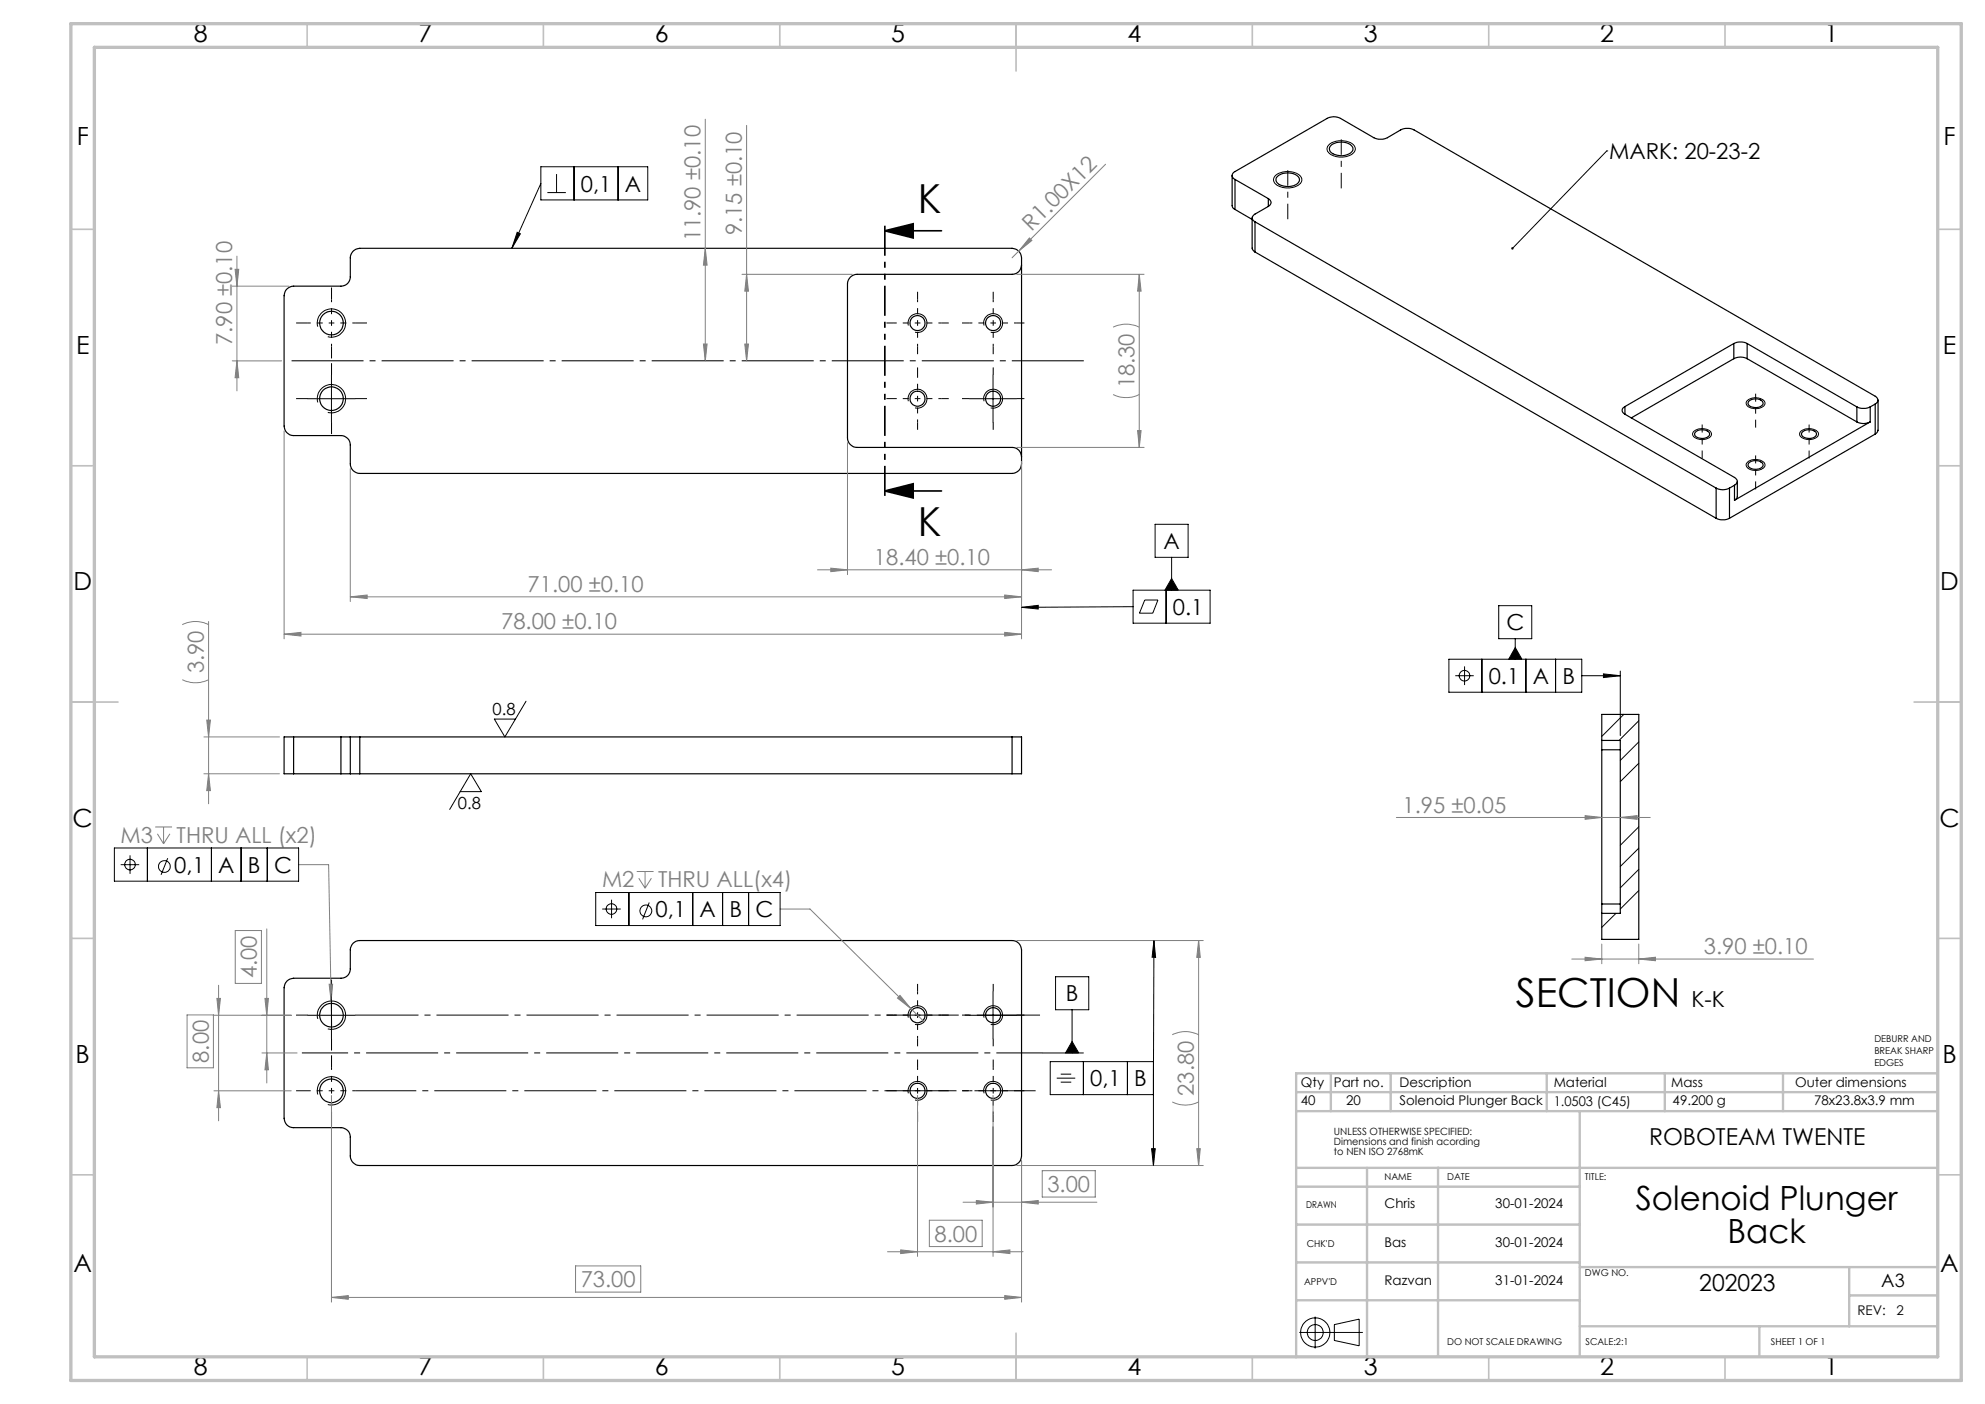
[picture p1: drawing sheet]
<svg xmlns="http://www.w3.org/2000/svg" width="420mm" height="297mm" viewBox="0 0 420 297" stroke-linecap="round" stroke-linejoin="round" font-family="sans-serif">
<g fill="none" stroke="#000" stroke-width=".25">
<path d="M260.7 37.1v6.4a.87 .87 0 0 0 .6 .8M261.3 38a.87 .87 0 0 1-.6-.9 .87 .87 0 0 1 .6-.8l19.5-11.3a3 3 0 0 1 2.8 0l7.1 4.1a3.4 3.4 0 0 0 2.8 0l2.9-1.6a3.3 3.3 0 0 1 2.8 0l97.6 56.3a.87 .87 0 0 1 .6 .8 .87 .87 0 0 1-.6 .9M261.3 38l7.1 4M261.3 38v6.3M270.3 37.3a3.4 3.4 0 0 1 4.6 .4 1.37 1.37 0 0 1-1.2 1.6 3.5 3.5 0 0 1-3.6-.8 .92 .92 0 0 1 .2-1.2zM281.6 30.8a3.4 3.4 0 0 1 4.6 .3 1.32 1.32 0 0 1-1.2 1.6 3.5 3.5 0 0 1-3.6-.7 .91 .91 0 0 1 .2-1.2zM216.1 56.1a1.99 1.99 0 0 1-2 1.9h-32.8a2.05 2.05 0 0 0-2 2v32.6a2.05 2.05 0 0 0 2 2h32.8a1.99 1.99 0 0 1 2 2.1M261.3 44.3l3.6 2.1M264.9 46.1v6.4l.2 .4 .4 .4M265.5 46.9l97.6 56.4M265.5 46.9v6.4M265.5 53.3l97.6 56.3"/>
<path d="M268.4 43.7l-2.9 1.6a.85 .85 0 0 0-.6 .8 .85 .85 0 0 0 .6 .8M268.4 42a.87 .87 0 0 1 .6 .8 .87 .87 0 0 1-.6 .9M268.4 42v1.7M60.7 61.1l.6-.4 .8-.2h10a1.93 1.93 0 0 0 2-1.9v-4.1a2.05 2.05 0 0 1 2-2h138a2.05 2.05 0 0 1 2 2v43.6a2.05 2.05 0 0 1-2 2.1h-138a2.05 2.05 0 0 1-2-2.1v-3.9a1.99 1.99 0 0 0-2-2.1h-10a2.05 2.05 0 0 1-2-2v-27.6l.2-.7zM366.9 72.7a3.3 3.3 0 0 1 2.8 0M366.9 75.9a3 3 0 0 1 2.8 0M366.9 72.7l-23.1 13.3M366.9 75.9l-21.7 12.5M366.9 72.7v3.2M369.7 72.7l23.2 13.4M369.7 75.9l23.2 13.3M369.7 72.7v3.2"/>
<path d="M343.8 86a.85 .85 0 0 0-.6 .8 .85 .85 0 0 0 .6 .8M343.8 87.6l23.2 13.4a.87 .87 0 0 1 .6 .8 .87 .87 0 0 1-.6 .9M343.8 86v1.6M358.7 91.4a2.14 2.14 0 0 1 3 .2 1.09 1.09 0 0 1-1.3 1.1h-.8a.81 .81 0 0 1-.9-.4 .81 .81 0 0 1 0-.9zM370 98a2.14 2.14 0 0 1 3 .1 1.05 1.05 0 0 1-1.3 1.2l-.8-.1a.87 .87 0 0 1-.9-1.2zM370 84.9a2.14 2.14 0 0 1 3 .2 1.09 1.09 0 0 1-1.3 1.1l-.8-.1a.84 .84 0 0 1-.9-.3 .84 .84 0 0 1 0-.9zM381.3 91.4a2.14 2.14 0 0 1 3 .2 1.09 1.09 0 0 1-1.3 1.1h-.8a.84 .84 0 0 1-.8-.4 .84 .84 0 0 1-.1-.9zM392.9 86.1a3.3 3.3 0 0 0 2.8 0M392.9 89.2a3 3 0 0 0 2.8 0M392.9 86.1v3.1M395.7 89.2l-28.7 16.6M395.7 86.1v3.1"/>
<path d="M396.8 85.5l-1.1 .6M396.8 85.5v6.3M396.8 91.8l-30.9 17.8M397.4 84.6v6.4l-.2 .4-.4 .4M363.1 109.6a3.3 3.3 0 0 0 2.8 0M363.1 103.3a3 3 0 0 0 2.8 0M363.1 103.3v6.3M365.9 103.3v6.3M367 102.7l-1.1 .6M367 102.7v3.1M367.6 101.8v3.2l-.2 .4-.4 .4M62.1 155.9h-2v7.8h2"/>
<path d="M62.1 155.9h10M62.1 155.9v7.8M72.1 155.9h2M72.1 155.9v7.8M74.1 155.9h2M74.1 155.9v7.8M76.1 155.9v7.8M76.1 155.9h138M214.1 155.9h2v7.8h-2M214.1 155.9v7.8M338.9 156.6v2M338.9 156.6v-5.5h7.8v47.6h-7.8v-5.5"/>
<path d="M338.9 158.6v32.6M338.9 156.6h3.9v36.6h-3.9M338.9 158.6h3.9M62.1 163.7h10M72.1 163.7h2M74.1 163.7h2M76.1 163.7h138M338.9 191.2v2M338.9 191.2h3.9M60.7 207.5l.6-.4 .8-.2h10a1.93 1.93 0 0 0 2-1.9v-4.1a1.99 1.99 0 0 1 2-1.9h138a1.99 1.99 0 0 1 2 1.9v43.6a2.05 2.05 0 0 1-2 2.1h-138a2.05 2.05 0 0 1-2-2.1v-3.9a1.99 1.99 0 0 0-2-2.1h-10a1.99 1.99 0 0 1-2-1.9v-27.7l.2-.7z"/>
<circle cx="70.1" cy="68.3" r="2.5"/>
<circle cx="194.1" cy="68.3" r="1.6"/>
<circle cx="210.1" cy="68.3" r="1.6"/>
<circle cx="70.1" cy="84.3" r="2.51"/>
<circle cx="194.1" cy="84.4" r="1.6"/>
<circle cx="210.1" cy="84.4" r="1.6"/>
<circle cx="70.1" cy="214.8" r="2.5"/>
<circle cx="194.1" cy="214.8" r="1.61"/>
<circle cx="210.1" cy="214.8" r="1.61"/>
<circle cx="70.1" cy="230.8" r="2.51"/>
<circle cx="194.1" cy="230.8" r="1.6"/>
<circle cx="210.1" cy="230.8" r="1.6"/>
</g>
<g fill="none" stroke="#000" stroke-width=".21">
<path d="M114.4 35.3h22.7v7h-22.7zM114.4 38.8l-6.1 13.7M117.8 36.8v3.9M121.5 35.3v7M130.8 35.3v7M269.9 37.1a4.1 4.1 0 0 1 5.4 .4 1.55 1.55 0 0 1-1.3 2 3.9 3.9 0 0 1-4.4-1 1.13 1.13 0 0 1 .3-1.4zM281.1 30.7a4.2 4.2 0 0 1 5.5 .2 1.47 1.47 0 0 1-1.3 2.1 3.9 3.9 0 0 1-4.4-1l-.1-.6zM340 31.9l-20 20.7M340 31.9h.1M109.4 49.1l.7 .4-1.8 3zM115.8 40.7h3.9M67.2 69.1a2.99 2.99 0 0 1 2.7-3.8 2.99 2.99 0 0 1 3.2 3.3 2.99 2.99 0 0 1-3.7 2.6"/>
<path d="M70.1 79.3v10.1M192.2 68.9a2 2 0 0 1 1.8-2.6 2 2 0 0 1 2.1 2.2 2 2 0 0 1-2.5 1.8M208.2 68.9a2 2 0 0 1 1.8-2.6 2 2 0 0 1 2.1 2.2 2 2 0 0 1-2.5 1.8M210.1 79.3v10.1M65.1 84.3h10M67.2 85.1a2.99 2.99 0 0 1 2.7-3.7 2.99 2.99 0 0 1 3.2 3.2 2.99 2.99 0 0 1-3.7 2.6M192.2 84.9a2 2 0 0 1 1.8-2.5 2 2 0 0 1 2.1 2.1 2 2 0 0 1-2.5 1.8M205.1 84.3h10M208.2 84.9a2 2 0 0 1 1.8-2.5 2 2 0 0 1 2.1 2.1 2 2 0 0 1-2.5 1.8M358.3 91.3a2.68 2.68 0 0 1 3.8 .2v.1a1.19 1.19 0 0 1-1.3 1.3 2.23 2.23 0 0 1-2.7-1zM369.6 84.8a2.6 2.6 0 0 1 3.8 .3 1.42 1.42 0 0 1-1.7 1.3 1.9 1.9 0 0 1-2.2-1.1zM369.6 97.9a2.72 2.72 0 0 1 3.8 .1 1.1 1.1 0 0 1-1.1 1.4 2.33 2.33 0 0 1-2.8-.9z"/>
<path d="M381 91.2a2.69 2.69 0 0 1 3.7 .4 1.48 1.48 0 0 1-1.7 1.4 1.97 1.97 0 0 1-2.2-1.2zM244.4 110.9h7v7h-7zM247.9 117.9v6.9M216.1 128.5l3.6-.4v.7zM239.7 124.8h16.3v7h-16.3zM239.7 128.3l-23.6 .2M242.2 126.9h2.8l-1.1 2.8h-2.8zM246.7 124.8v7M247.9 122.4l1.4 2.4h-2.8zM306.6 139.4h28.1v7h-28.1zM313.5 139.4v7M317.1 128.1h7v7h-7z"/>
<path d="M320.6 137l1.4 2.4h-2.8zM320.6 135.1v4.3M322.9 139.4v7M329.1 139.4v7M111.3 148.3l-4.5 7.6-2.2-3.8h4.4M307.9 142.9h3.9M309.9 141v3.9M334.7 142.9h8.1M339.3 142.6l3.5 .3-3.5 .4zM342.8 142v13.6M343.6 151.1l-4.7 4.7M346.7 152.5l-4.1 4.1"/>
<path d="M346.7 156.9l-3.9 4M24.2 179.4h39v7h-39zM31.2 179.4v7M44.7 179.4v7M51 179.4v7M56.6 179.4v7M97.4 167.5h4.4l-2.2-3.8-4.5 7.5M346.7 174.9l-3.9 3.9M346.7 179.4l-3.9 3.9M346.7 161.5l-3.9 3.8M25.5 182.9h4M27.5 180.9v4"/>
<path d="M35.5 181.5l-1.4 3.6M126 188.8h39.1v7h-39.1zM127.4 192.3h3.9M129.4 190.3v3.9M133.1 188.8v7M137.4 190.9l-1.4 3.6M146.6 188.8v7M152.9 188.8v7M158.4 188.8v7M244.2 199l-.1 29.1M244.2 199l.3 3.5h-.7zM341.9 193.2l-3 3"/>
<path d="M346.7 183.9l-3.9 3.9M346.7 188.4l-3.9 3.9M65.1 214.8h10M67.2 215.5a3 3 0 0 1 2.7-3.7 3 3 0 0 1 3.2 3.2 3 3 0 0 1-3.7 2.7M70.1 209.8v9.9M192.2 215.3a2 2 0 0 1 1.8-2.6 2 2 0 0 1 2.1 2.2 2 2 0 0 1-2.5 1.8M205.1 214.8h10M208.2 215.3a2 2 0 0 1 1.8-2.6 2 2 0 0 1 2.1 2.2 2 2 0 0 1-2.5 1.8M210.1 209.8v9.9M223.3 206.6h7.1v7h-7.1zM226.8 213.6v9.1M67.2 231.5a2.99 2.99 0 0 1 2.7-3.7 2.99 2.99 0 0 1 3.2 3.2 2.99 2.99 0 0 1-3.7 2.6"/>
<path d="M192.2 231.3a2 2 0 0 1 1.8-2.5 2 2 0 0 1 2.1 2.1 2 2 0 0 1-2.5 1.8M208.2 231.3a2 2 0 0 1 1.8-2.5 2 2 0 0 1 2.1 2.1 2 2 0 0 1-2.5 1.8M220.6 222.7h8.6M223.6 228.1h3.9M224.4 227.2h2.3M224.4 228.9h2.3M226.8 220.3l1.4 2.4h-2.7zM229.2 224.6v7M238.5 224.6v7M244.1 231.6h-21.9v-7h21.9v22M243.7 243h.7l-.3 3.6zM278.3 278.5v6.8"/>
<path d="M274.9 281.9h13.5M282.3 280.2l5.3-1.2v5.7l-5.3-1.1z"/>
<circle cx="309.9" cy="142.9" r="1.12"/>
<circle cx="27.5" cy="182.9" r="1.12"/>
<circle cx="34.8" cy="183.3" r="1.24"/>
<circle cx="129.4" cy="192.3" r="1.12"/>
<circle cx="136.7" cy="192.7" r="1.24"/>
<circle cx="278.3" cy="281.9" r="1.68"/>
<circle cx="278.3" cy="281.9" r="3.1"/>
</g>
<g fill="none" stroke="#808080" stroke-width=".21">
<path d="M149.2 25.2v51.1M158 26.5v49.8M233.9 34.7l-19.8 19.8M49.7 57h.8l-.4 3.5zM50.1 54.2v28.5M149.2 52.5l.4 3.6h-.8zM157 58h23.3M158 58l.4 3.6h-.8zM215.1 58h27M217.8 50.3l.5 .6-2.8 2.2zM241.1 58v36.6M241.1 58l.3 3.6h-.7z"/>
<path d="M49.1 60.5h12M49.1 76.3h10.5M50.1 76.3l.4 3.6h-.8zM148.8 72.8h.8l-.4 3.5zM157.6 72.8h.8l-.4 3.5zM235.5 69.2a6.4 6.4 0 0 1 5.6 0M60.1 91.2v43.9M74.1 99.1v28.1M179.3 93.6v28M215.1 94.6h27M216.1 97.6v37.5M235.5 83.5a6.4 6.4 0 0 0 5.6 0"/>
<path d="M240.7 91.1h.7l-.3 3.5zM38.6 132.1a6.1 6.1 0 0 1 5.5 0M44.1 131.5v38.5M60.1 134.2l3.6-.4v.7zM60.1 134.2h156M74.1 126.3l3.6-.4v.7zM74.1 126.3h142M173 120.5h49.5M175.8 120.2l3.5 .3-3.5 .4zM212.6 125.9l3.5 .4-3.5 .3zM212.6 133.8l3.5 .4-3.5 .3zM216.1 120.5l3.6-.3v.7z"/>
<path d="M38.6 143.8a6.4 6.4 0 0 0 5.5 0M43.1 155.9h16M43.7 152.3h.8l-.4 3.6zM32.8 174.9h3.6M33.3 176.4l1.3 2.1M34.6 174.9v3.6M35.9 176.4l-1.3 2.1M43.1 163.7h16M44.1 163.7l.4 3.5h-.8zM295.5 172.9h53.7M335.4 172.5l3.5 .4-3.5 .4zM342.8 172.9l3.6-.4v.8z"/>
<path d="M49.8 196.8h5.5v11.2h-5.5zM56.4 196.5v32.6M63.2 182.9h6.3l.6 28.9M134.7 184.4h3.6M135.1 185.8l1.4 2.1M136.5 184.4v3.5M137.8 185.8l-1.3 2.1M165 192.3h6.4l24.1 23.8M215.1 199h39.5M253.6 199v47.6M253.6 199l.4 3.5h-.8zM338.9 199.7v4.2"/>
<path d="M346.7 199.7v4.2M39.6 214.7h5.6v11.2h-5.6zM45.3 214.8h16.3M45.9 211.2h.7l-.4 3.6zM46.2 208.4v28.7M56.1 211.2h.7l-.4 3.6zM69.6 208.2h.8l-.3 3.6zM70.1 211.8l.1 6M190.4 210.6l2.3 2.8-2.8-2.3zM248 218.9a6.1 6.1 0 0 1 5.6 0M332.6 202.9h51.1M335.4 202.5l3.5 .4-3.5 .3z"/>
<path d="M346.7 202.9l3.6-.4v.7zM45.3 230.7h16.3M46.2 230.7l.4 3.6h-.7zM55.4 222.7h7.5M56.4 222.7l.4 3.6h-.7zM70.1 231.7v43.7M194.1 231.7v34.1M210.1 231.7v34.1M248 233.1a6.1 6.1 0 0 0 5.6 0M196.6 258.1h11.2v5.6h-11.2zM203.8 254.3h28.3M206.6 254l3.5 .3-3.5 .4z"/>
<path d="M215.1 246.6h39.5M216.1 254.3l3.6-.3v.7zM216.1 245.6v29.8M220.5 247.6h11.2v5.6h-11.2zM253.2 243h.8l-.4 3.6zM70.1 274.5l3.6-.4v.7zM70.1 274.5h146M121.8 267.8h13.8v5.5h-13.8zM187.8 264.8h28.7M190.6 264.4l3.5 .4-3.5 .4zM210.1 264.8l3.6-.4v.8zM212.6 274.1l3.5 .4-3.5 .3z"/>
</g>
<path d="M187.2 48.8l6-1.5v3zM187.2 48.8h12M187.2 103.9l6-1.6v3zM187.2 103.9h12" fill="none" stroke="#000" stroke-width=".35"/>
<path d="M360.2 97v-7.2M371.5 90.5v-7.2M382.8 97v-7.2M371.5 103.5v-7.2" fill="none" stroke="#000" stroke-width=".21" stroke-dasharray="15.2 1.3 1.3 1.3" stroke-dashoffset="13.6" stroke-linecap="butt"/>
<path d="M283.8 39.8v-10.3M272.5 46.4v-10.4" fill="none" stroke="#000" stroke-width=".21" stroke-dasharray="15.2 1.3 1.3 1.3" stroke-dashoffset="12" stroke-linecap="butt"/>
<path d="M63.9 222.7h156.7" fill="none" stroke="#000" stroke-width=".21" stroke-dasharray="15.2 1.3 1.3 1.3" stroke-dashoffset="5.5" stroke-linecap="butt"/>
<path d="M60.6 76.3h169.8" fill="none" stroke="#000" stroke-width=".21" stroke-dasharray="15.2 1.3 1.3 1.3" stroke-dashoffset="-1.1" stroke-linecap="butt"/>
<path d="M187.2 46.8v59" fill="none" stroke="#000" stroke-width=".35" stroke-dasharray="6.3 1.3 1.3 1.3 1.3 1.3" stroke-dashoffset="-.9" stroke-linecap="butt"/>
<g fill="none" stroke="#000" stroke-width=".21" stroke-dasharray="15.2 1.3 1.3 1.3" stroke-linecap="butt">
<path d="M65.1 68.3h-2.5M70.1 79.3v-2.5M70.1 63.3v-2.5M70.1 73.3v2.5M75.1 68.3h2.5M189.1 68.3h-1.6M194.1 63.3v-1.6M194.1 73.3v1.6M194.1 79.3v-1.6M199.1 68.3h1.6M205.1 68.3h-1.6M210.1 79.3v-1.6"/>
<path d="M210.1 63.3v-1.6M210.1 73.3v1.6M215.1 68.3h1.6M65.1 84.3h-2.5M70.1 89.3v2.5M75.1 84.3h2.5M189.1 84.3h-1.6M194.1 89.3v1.6M199.1 84.3h1.6M205.1 84.3h-1.6M210.1 89.3v1.6M215.1 84.3h1.6"/>
<path d="M65.1 214.7h-2.5M70.1 209.7v-2.5M70.1 219.7v2.5M189.1 214.7h-1.6M194.1 209.7v-1.6M194.1 219.7v1.6M199.1 214.7h1.6M205.1 214.7h-1.6M210.1 209.7v-1.6M210.1 219.7v1.6M215.1 214.7h1.6M65.1 230.7h-2.5"/>
<path d="M70.1 225.7v-2.5M70.1 235.7v2.5M189.1 230.7h-1.6M194.1 225.7v-1.6M194.1 235.7v1.6M199.1 230.7h1.6M205.1 230.7h-1.6M210.1 225.7v-1.6M210.1 235.7v1.6M215.1 230.7h1.6"/>
</g>
<g fill="none" stroke="#000" stroke-width=".21" stroke-dasharray="15.2 1.3 1.3 1.3" stroke-dashoffset="14.6" stroke-linecap="butt">
<path d="M70.1 68.3v-5M70.1 68.3h-5M70.1 68.3v5M70.1 68.3h5M194.1 68.3v-5M194.1 68.3h-5M194.1 68.3v5M194.1 68.3h5M210.1 68.3v-5M210.1 68.3h-5M210.1 68.3v5M210.1 68.3h5"/>
<path d="M194.1 84.3v-5M194.1 84.3h-5M194.1 84.3v5M194.1 84.3h5M194.1 214.7v-5M194.1 214.7h-5M194.1 214.7v5M194.1 214.7h5M70.1 230.7v-5M70.1 230.7h-5M70.1 230.7v5M70.1 230.7h5"/>
<path d="M194.1 230.7v-5M194.1 230.7h-5M194.1 230.7v5M194.1 230.7h5M210.1 230.7v-5M210.1 230.7h-5M210.1 230.7v5M210.1 230.7h5"/>
</g>
<path d="M75.1 214.7h145" fill="none" stroke="#000" stroke-width=".21" stroke-dasharray="15.2 1.3 1.3 1.3" stroke-dashoffset="1.8" stroke-linecap="butt"/>
<path d="M75.1 230.7h144" fill="none" stroke="#000" stroke-width=".21" stroke-dasharray="15.2 1.3 1.3 1.3" stroke-dashoffset="2.3" stroke-linecap="butt"/>
<g fill="none" stroke="#c0c0c0" stroke-width=".35">
<path d="M65 5v5M115 5v5M165 5v5M215 5v10M265 5v5M315 5v5M365 5v5M15 48.5h5M410 48.5h5M15 98.5h5M410 98.5h5M15 148.5h10"/>
<path d="M405 148.5h10M15 198.5h5M410 198.5h5M15 248.5h5M410 248.5h5M65 287v5M115 287v5M165 287v5M215 282v10M265 287v5M315 287v5M365 287v5"/>
</g>
<g fill="none" stroke="#c0c0c0" stroke-width=".5">
<path d="M274.2 231h135.8M274.2 235.1h135.8M281.6 227v8.1M294.3 227v8.1M327.3 227v8.1M334.3 235.1v51.9M352.2 227v8.1M377.3 227v8.1M410 227h-135.8v60.2M274.2 247h135.8M274.2 251h60.1M274.2 259h60.1"/>
<path d="M289.2 247v40M304.3 247v40M274.2 267h60.1M274.2 275.1h60.1M334.3 268h75.7M391.3 268v12.6M391.3 274h18.7M334.3 280.6h75.7M372.3 280.6v6.4"/>
</g>
<path d="M15 5h400v287h-400zM20 10h390v277h-390z" fill="none" stroke="#c0c0c0" stroke-width=".7"/>
<g fill="#000">
<path d="M187.2 48.8l6-1.5v3zM187.2 103.9l6-1.6v3z"/>
<path d="M320.6 137l1.4 2.4h-2.8zM339.3 142.6l3.5 .3-3.5 .4z"/>
</g>
<g fill="#808080">
<path d="M217.8 50.3l.5 .6-2.8 2.2z"/>
<path d="M216.1 120.5l3.6-.3v.7zM175.8 120.2l3.5 .3-3.5 .4zM212.6 274.1l3.5 .4-3.5 .3zM70.1 274.5l3.6-.4v.7zM216.1 254.3l3.6-.3v.7zM206.6 254l3.5 .3-3.5 .4zM210.1 264.8l3.6-.4v.8zM190.6 264.4l3.5 .4-3.5 .4z"/>
<path d="M69.6 208.2l.5 3.6 .3-3.6zM190.4 210.6l-.5 .5 2.8 2.3z"/>
<path d="M212.6 125.9l3.5 .4-3.5 .3zM74.1 126.3l3.6-.4v.7zM212.6 133.8l3.5 .4-3.5 .3zM60.1 134.2l3.6-.4v.7z"/>
<path d="M148.8 72.8h.8l-.4 3.5zM149.2 52.5l.4 3.6h-.8zM56.4 222.7l.4 3.6h-.7zM56.1 211.2h.7l-.4 3.6zM46.2 230.7l.4 3.6h-.7zM45.9 211.2h.7l-.4 3.6z"/>
<path d="M49.7 57h.8l-.4 3.5zM50.1 76.3l.4 3.6h-.8zM158 58l.4 3.6h-.8zM157.6 72.8h.8l-.4 3.5zM241.1 58l.3 3.6h-.7zM240.7 91.1h.7l-.3 3.5zM253.6 199l.4 3.5h-.8zM253.2 243h.8l-.4 3.6z"/>
</g>
<path d="M216.1 128.5l3.6-.4v.7zM109.4 49.1l.7 .4-1.8 3zM247.9 122.4l1.4 2.4h-2.8zM244.2 199l.3 3.5h-.7zM243.7 243h.7l-.3 3.6zM226.8 220.3l1.4 2.4h-2.7zM319.8 52.3v.4l.2-.1-.2 .1a.26 .26 0 0 0 .4 0 .26 .26 0 0 0 0-.3 .26 .26 0 0 0-.4-.1z" fill="#000"/>
<g fill="#808080">
<path d="M342.8 172.9l3.6-.4v.8zM335.4 172.5l3.5 .4-3.5 .4z"/>
<path d="M335.4 202.5l3.5 .4-3.5 .3zM346.7 202.9l3.6-.4v.7z"/>
<path d="M44.1 163.7l.4 3.5h-.8zM43.7 152.3h.8l-.4 3.6z"/>
</g>
<g font-size="8.5">
<text x="194.2" y="45.1">K</text>
<text x="194.2" y="113.5">K</text>
<text x="320.8" y="213">SECTION</text>
</g>
<g font-size="7.1">
<text x="346.1" y="256">Solenoid Plunger</text>
<text x="365.5" y="263">Back</text>
</g>
<g font-size="5.3">
<text x="41" y="8.9">8</text>
<text x="88.5" y="8.9">7</text>
<text x="138.5" y="8.9">6</text>
<text x="188.5" y="8.9">5</text>
<text x="238.5" y="8.9">4</text>
<text x="288.5" y="8.9">3</text>
<text x="338.5" y="8.9">2</text>
<text x="386" y="8.9">1</text>
<text x="16.2" y="30.7">F</text>
<text x="411.2" y="30.7">F</text>
<text x="16.1" y="74.9">E</text>
<text x="411.1" y="74.9">E</text>
<text x="15.5" y="124.9">D</text>
<text x="410.5" y="124.9">D</text>
<text x="15.4" y="174.9">C</text>
<text x="410.4" y="174.9">C</text>
<text x="16" y="224.9">B</text>
<text x="411" y="224.9">B</text>
<text x="15.5" y="269.2">A</text>
<text x="410.5" y="269.2">A</text>
<text x="41" y="290.9">8</text>
<text x="88.5" y="290.9">7</text>
<text x="138.5" y="290.9">6</text>
<text x="188.5" y="290.9">5</text>
<text x="238.5" y="290.9">4</text>
<text x="288.5" y="290.9">3</text>
<text x="338.5" y="290.9">2</text>
<text x="386" y="290.9">1</text>
</g>
<g font-size="4.9">
<text x="348.9" y="242.3">ROBOTEAM TWENTE</text>
<text x="359.5" y="273">202023</text>
</g>
<g font-size="4.7">
<text x="340.5" y="33.6">MARK: 20-23-2</text>
<text x="122.9" y="40.5">0,1</text>
<text x="132.2" y="40.5">A</text>
<text x="246.2" y="116.1">A</text>
<text x="248.2" y="130.1">0.1</text>
<text x="318.7" y="133.4">C</text>
<text x="315" y="144.7">0.1</text>
<text x="324.3" y="144.7">A</text>
<text x="330.6" y="144.7">B</text>
<text x="36.9" y="184.6">0,1</text>
<text x="46.2" y="184.6">A</text>
<text x="52.5" y="184.6">B</text>
<text x="58" y="184.6">C</text>
<text x="138.7" y="194">0,1</text>
<text x="148" y="194">A</text>
<text x="154.3" y="194">B</text>
<text x="159.9" y="194">C</text>
<text x="225.5" y="211.8">B</text>
<text x="357.9" y="213">K-K</text>
<text x="230.7" y="229.8">0,1</text>
<text x="240" y="229.8">B</text>
</g>
<g font-size="4.7" fill="#808080">
<text x="148.2" y="51" transform="rotate(-90 148.2 51)">11.90 ±0.10</text>
<text x="157" y="49.8" transform="rotate(-90 157 49.8)">9.15 ±0.10</text>
<text x="218.3" y="49" transform="rotate(-45 218.3 49)">R1.00X12</text>
<text x="49.1" y="73" transform="rotate(-90 49.1 73)">7.90 ±0.10</text>
<text x="240.1" y="82.1" transform="rotate(-90 240.1 82.1)">18.30</text>
<text x="184.9" y="119.5">18.40 ±0.10</text>
<text x="111.6" y="125.2">71.00 ±0.10</text>
<text x="106" y="133.1">78.00 ±0.10</text>
<text x="43.1" y="142.5" transform="rotate(-90 43.1 142.5)">3.90</text>
<text x="296.8" y="171.9">1.95 ±0.05</text>
<text x="25.5" y="178.3">M3</text>
<text x="37.4" y="178.3">THRU ALL (x2)</text>
<text x="127.4" y="187.7">M2</text>
<text x="139.2" y="187.7">THRU ALL(x4)</text>
<text x="360.5" y="201.8">3.90 ±0.10</text>
<text x="54.3" y="207" transform="rotate(-90 54.3 207)">4.00</text>
<text x="44.2" y="224.8" transform="rotate(-90 44.2 224.8)">8.00</text>
<text x="252.6" y="231.8" transform="rotate(-90 252.6 231.8)">23.80</text>
<text x="221.6" y="252.2">3.00</text>
<text x="197.7" y="262.7">8.00</text>
<text x="122.9" y="272.3">73.00</text>
</g>
<text font-size="3.9" x="398.1" y="272.3">A3</text>
<g font-size="3.5">
<text x="104.2" y="151.3">0.8</text>
<text x="96.9" y="171.2">0.8</text>
</g>
<g font-size="2.8">
<text x="275.2" y="230">Qty</text>
<text x="275.2" y="233.8">40</text>
<text x="282.2" y="230">Part no.</text>
<text x="284.8" y="233.8">20</text>
<text x="296.1" y="230">Description</text>
<text x="296.1" y="233.8">Solenoid Plunger Back</text>
<text x="328.7" y="230">Material</text>
<text x="328.7" y="233.9">1.0503 (C45)</text>
<text x="353.6" y="230">Mass</text>
<text x="353.9" y="233.8">49.200 g</text>
<text x="379.8" y="230">Outer dimensions</text>
<text x="383.8" y="233.8">78x23.8x3.9 mm</text>
<text x="293" y="255.5">Chris</text>
<text x="316.4" y="255.5">30-01-2024</text>
<text x="293" y="263.8">Bas</text>
<text x="316.4" y="263.8">30-01-2024</text>
<text x="293" y="271.9">Razvan</text>
<text x="316.4" y="271.9">31-01-2024</text>
<text x="393" y="278.1">REV:</text>
<text x="401.3" y="278.1">2</text>
</g>
<g font-size="2.1">
<text x="282.2" y="240.1">UNLESS OTHERWISE SPECIFIED:</text>
<text x="282.2" y="242.2">Dimensions and finish acording</text>
<text x="282.2" y="244.3">to NEN ISO 2768mK</text>
</g>
<g font-size="2">
<text x="396.6" y="220.5">DEBURR AND</text>
<text x="396.6" y="223">BREAK SHARP</text>
<text x="396.6" y="225.5">EDGES</text>
<text x="293" y="249.5">NAME</text>
<text x="306.2" y="249.5">DATE</text>
<text x="335.4" y="249.5">TITLE:</text>
<text x="276.4" y="255.5">DRAWN</text>
<text x="276.5" y="263.8">CHK'D</text>
<text x="275.9" y="271.9">APPV'D</text>
<text x="335.4" y="270">DWG NO.</text>
<text x="306.2" y="284.5">DO NOT SCALE DRAWING</text>
<text x="335.5" y="284.5">SCALE:2:1</text>
<text x="374.7" y="284.5">SHEET 1 OF 1</text>
</g>
</svg>
